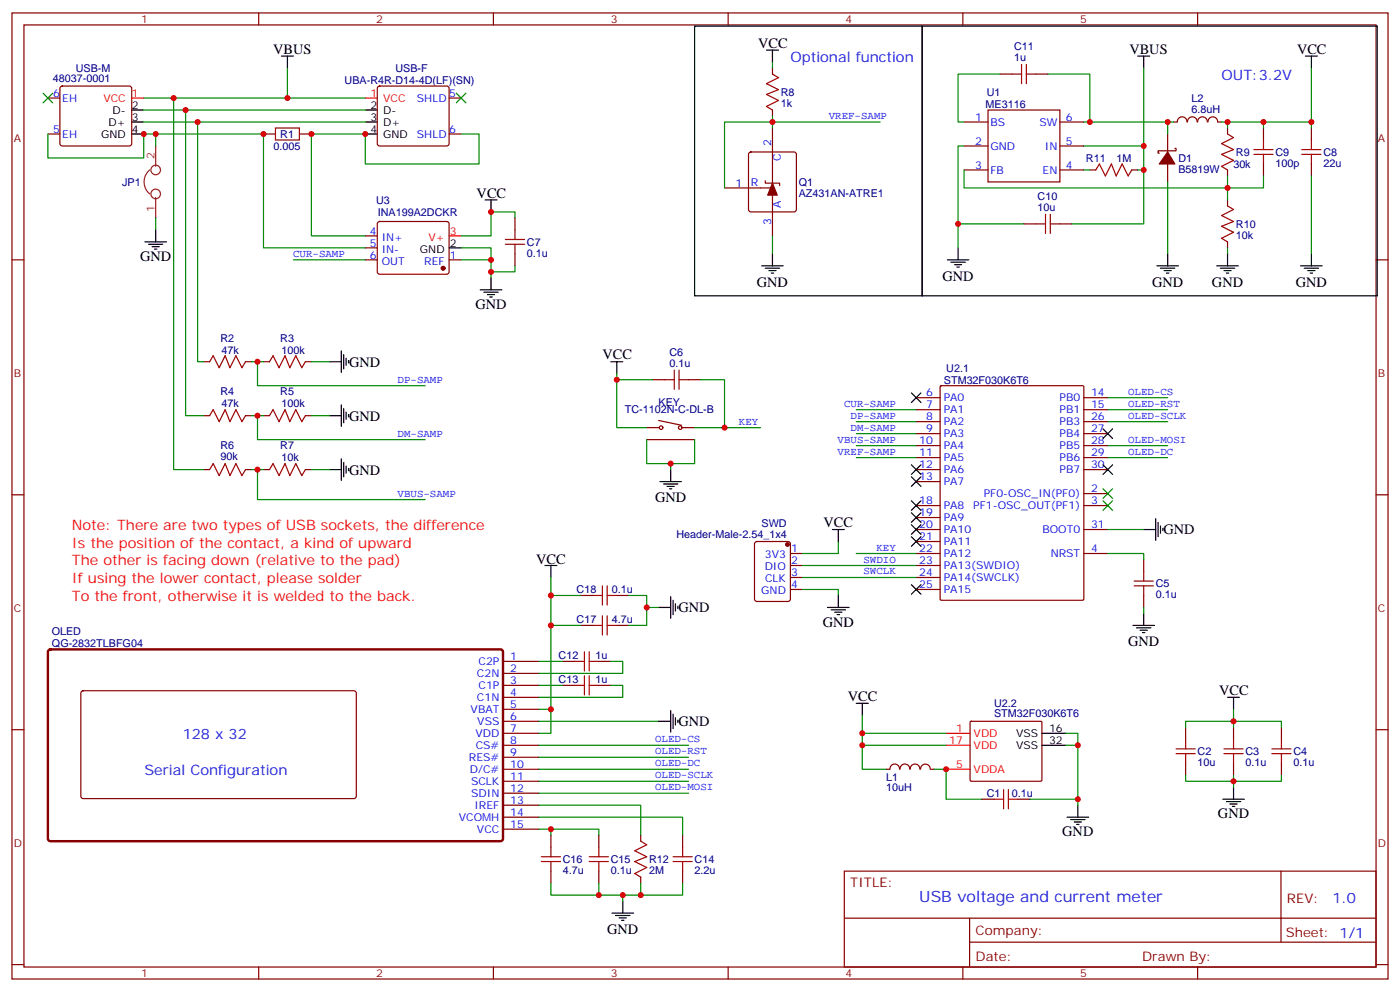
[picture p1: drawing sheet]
<svg xmlns="http://www.w3.org/2000/svg" width="412mm" height="292mm" viewBox="0 0 412 292" stroke-linecap="round" stroke-linejoin="round" font-family="sans-serif">
<g fill="none" stroke="#870000" stroke-width=".35">
<path d="M3.5 3.8h405.4v284.3h-405.4zM7.1 7.3h398.2v277.3h-398.2zM76.2 3.8v3.5M145.3 3.8v3.5M214.5 3.8v3.5M283.6 3.8v3.5M352.8 3.8v3.5M14.1 39.4h3.5M14.1 28.9h3.5M17.9 25.5l.4-.2h19.8l.5 .2 .2 .5v16.3l-.2 .5-.5 .2h-19.8l-.5-.3-.2-.4v-16.3zM77.6 39.4h3.5M88.2 39.4h3.5"/>
<path d="M111.4 25.5l.4-.2h19.8l.5 .2 .2 .5v16.3l-.2 .5-.5 .2h-19.8l-.5-.3-.2-.4v-16.3zM132.3 39.4h3.5M132.3 28.9h3.5M227.5 20v1.8M227.5 32.4v1.7M227.5 37.7v31.7M284 35.9h7M291 32.4h21.2v21.2h-21.2zM294.6 21.8h3.5M305.2 21.8h3.5M312.2 35.9h7.1M344 39.4v5.3"/>
<path d="M345.7 35.9h1.1M346.8 35.9a1.41 1.41 0 0 1 1.4-1.5 1.41 1.41 0 0 1 1.4 1.5M349.8 35.9a1.41 1.41 0 0 1 1.4-1.5 1.41 1.41 0 0 1 1.4 1.5M352.8 35.9a1.41 1.41 0 0 1 1.4-1.5 1.41 1.41 0 0 1 1.4 1.5M355.8 35.9a1.41 1.41 0 0 1 1.5-1.5 1.41 1.41 0 0 1 1.4 1.5M358.8 35.9h1M361.6 37.7v1.7M372.2 37.7v3.5M386.3 37.7v3.5M213.4 55.3h13.4M220.7 44.9l.5-.2h12.7l.5 .2 .2 .5v16.3l-.2 .5-.5 .2h-12.7l-.5-.3-.2-.4v-16.3zM225.4 53.2v.7h4.3v.7"/>
<path d="M284 43h7M284 50h7M312.2 43h7.1M312.2 50h7.1M321 50h1.8M333.4 50h1.7M344 48.3v5.3M346.1 43.7h.3v.7h-5.3v.7h.4M361.6 50v1.8M361.6 58.8v1.8M372.2 48.3v3.5M386.3 48.3v3.5"/>
<path d="M3.5 76.5h3.6M107.6 76.5h3.5M107.6 69.4h3.5M107.6 73h3.5M111.4 65.4l.4-.2h19.8l.5 .2 .2 .5-.1 14.4-.6 .4-20-.1-.5-.6v-14.1zM132.3 76.5h3.5M151.7 64.1v3.6M151.7 74.7v3.5M301.6 65.9h3.6M312.2 65.9h3.5M361.6 71.2v1.8M405.3 76.5h3.6"/>
<path d="M60 106.5h1.7M72.3 106.5h1.8M77.6 106.5h1.8M90 106.5h1.7M192.3 111.8h3.5M202.8 111.8h3.6M269.9 117.1h7M277 113.7l.3-.2h41.6l.3 .2 .1 62.6-.2 .3-41.8 .1-.3-.2zM319.3 117.1h7M60 138.2h1.7M60 122.3h1.7M72.3 138.2h1.8"/>
<path d="M72.3 122.3h1.8M77.6 138.2h1.8M77.6 122.3h1.8M90 138.2h1.7M90 122.3h1.7M190.5 129.4h14.1M190.5 125.9h3.5M194 123.8l6.7 1.4M201.1 125.9h3.5M269.9 120.6h7M269.9 124.1h7M269.9 127.6h7"/>
<path d="M269.9 131.2h7M269.9 134.7h7M269.9 138.2h7M319.3 120.6h7M319.3 124.1h7M319.3 127.6h7M319.3 131.2h7M319.3 134.7h7M319.3 138.2h7M3.5 145.6h3.6M222.5 159.6l.5-.2h9.1l.7 .4v16.5l-.4 .7h-9.4l-.7-.4-.1-16.5zM269.9 141.7h7"/>
<path d="M269.9 148.8h7M269.9 152.3h7M269.9 155.9h7M269.9 159.4h7M319.3 148.8h7M319.3 155.9h7M319.3 145.3h7M405.3 145.6h3.6M171.1 175.3h3.5M181.7 175.3h3.5M232.8 162.9h3.6M232.8 166.4h3.6"/>
<path d="M232.8 170h3.6M232.8 173.5h3.6M269.9 162.9h7M269.9 166.4h7M269.9 170h7M269.9 173.5h7M319.3 162.9h7M336.9 164.7v3.5M336.9 175.3v3.5M148.2 194.7h10.5M148.2 198.2h10.5M165.8 194.7h3.5"/>
<path d="M171.1 184.1h3.5M176.4 194.7h3.5M181.7 184.1h3.5M3.5 214.8h3.6M24 203.5l.5-.2 80 .1 .5 .6-.1 30.6-.7 .5-80-.1-.4-.6v-30.4zM148.2 201.7h10.5M148.2 205.2h10.5M148.2 208.8h10.5M148.2 212.3h10.5M148.2 215.8h10.5M148.2 219.4h10.5M165.8 201.7h3.5"/>
<path d="M176.4 201.7h3.5M285.8 212.5l.3-.2h20.6l.2 .4v17.1l-.3 .1h-20.7l-.1-.3zM349.2 214.1v3.5M363.4 214.1v3.5M377.5 214.1v3.5M405.3 214.8h3.6M148.2 226.4h10.5M148.2 222.9h10.5M148.2 229.9h10.5M148.2 233.5h10.5M148.2 237h10.5M261.1 226.4h1"/>
<path d="M262.2 226.4a1.41 1.41 0 0 1 1.4-1.5 1.41 1.41 0 0 1 1.4 1.5M265.1 226.4a1.41 1.41 0 0 1 1.5-1.5 1.41 1.41 0 0 1 1.4 1.5M268.1 226.4a1.41 1.41 0 0 1 1.4-1.5 1.41 1.41 0 0 1 1.4 1.5M271.2 226.4a1.41 1.41 0 0 1 1.4-1.5 1.41 1.41 0 0 1 1.4 1.5M274.1 226.4h1.1M289.3 235.2h3.5M299.9 235.2h3.5M349.2 224.6v3.6M363.4 224.6v3.6M377.5 224.6v3.6M148.2 240.5h10.5M148.2 244.1h10.5"/>
<path d="M162.3 245.8v3.5M162.3 256.4v3.5M176.4 245.8v3.5M176.4 256.4v3.5M188.7 245.8v1.8M188.7 258.2v1.7M201.1 245.8v3.5M201.1 256.4v3.5M248.7 256.4h156.6v28.2h-156.6zM377.3 256.4v20.9M248.7 270.2h156.5M285.6 277.3h119.6"/>
<path d="M285.6 270.2v14.2M3.5 283.9h3.6M76.2 284.6v3.5M145.3 284.6v3.5M214.5 284.6v3.5M283.6 284.6v3.5M352.8 284.6v3.5M405.3 283.9h3.6"/>
<circle cx="194.7" cy="125.9" r=".53"/>
<circle cx="200.4" cy="125.9" r=".53"/>
</g>
<path d="M38.8 28.9h3.5M107.6 28.9h3.5M132.3 69.4h3.5M278.7 215.8h7.1M278.7 219.4h7.1M278.7 226.4h7.1" fill="none" stroke="#f00" stroke-width=".35"/>
<g fill="none" stroke="#000" stroke-width=".35">
<path d="M82.9 16.5h3.5M84.7 16.5v3.5M204.6 7.7h67v79.4h-67zM225.8 14.7h3.5M227.5 14.7v3.6M271.6 7.7h134.1v79.4h-134.1zM335.1 16.5h3.6M336.9 16.5v3.5M384.5 16.5h3.6M386.3 16.5v3.5M38.8 32.4h3.5M38.8 35.9h3.5"/>
<path d="M38.8 39.4h3.5M107.6 32.4h3.5M107.6 35.9h3.5M107.6 39.4h3.5M142.9 58.8h3.5M144.6 58.8v3.6M42.7 71.2h6.3M43.7 71.9h4.3M44.8 72.6h2.1M45.5 73.3h.7M45.9 67.7v3.5M132.3 73h3.5"/>
<path d="M224.4 78.2h6.3M225.4 79h4.3M226.5 79.7h2.1M227.5 74.7v3.5M279 76.5h6.4M280.1 77.2h4.2M281.2 77.9h2.1M281.9 78.6h.7M282.2 73v3.5M340.8 78.2h6.3M341.8 79h4.3M342.9 79.7h2.1"/>
<path d="M344 74.7v3.5M358.4 78.2h6.4M359.5 79h4.2M360.5 79.7h2.2M361.6 74.7v3.5M383.1 78.2h6.4M384.2 79h4.2M385.2 79.7h2.1M386.3 74.7v3.5M141.5 85.3h6.3M142.5 86h4.3M143.6 86.7h2.1"/>
<path d="M144.3 87.4h.7M144.6 81.8v3.5M227.2 80.4h.7M343.6 80.4h.7M361.2 80.4h.7M385.9 80.4h.7M97 106.5h3.5M100.5 103.3v6.3M100.5 119.2v6.3M101.2 104.4v4.2M102 105.4v2.1M102.7 106.1v.7"/>
<path d="M179.9 106.5h3.5M181.7 106.5v3.5M97 122.3h3.5M97 138.2h3.5M100.5 135v6.4M101.2 120.2v4.3M101.2 136.1v4.2M102 121.3v2.1M102 137.2v2.1M102.7 122v.7M102.7 137.9v.7M197.6 138.2v3.5"/>
<path d="M194.4 141.7h6.3M195.4 142.5h4.3M196.5 143.2h2.1M197.2 143.9h.7M245.2 155.9h3.5M246.9 155.9v3.5M336.9 155.9h3.5M340.4 152.7v6.3M341.1 153.7v4.3M341.8 154.8v2.1M342.5 155.5v.7M160.5 166.4h3.5"/>
<path d="M162.3 166.4v3.6M194 178.8h3.6M197.6 175.6v6.4M198.3 176.7v4.2M199 177.7v2.1M199.7 178.4v.7M243.8 178.8h6.3M244.8 179.5h4.3M246.9 175.3v3.5M245.9 180.2h2.1M246.6 180.9h.7M333.7 184.1h6.4"/>
<path d="M334.8 184.8h4.2M335.8 185.5h2.2M336.5 186.2h.8M336.9 180.6v3.5M194 212.3h3.6M197.6 209.1v6.4M198.3 210.2v4.2M199 211.2v2.2M199.7 211.9v.8M252.2 207h3.6M254 207v3.5M306.9 215.8h7.1"/>
<path d="M306.9 219.4h7.1M361.6 205.2h3.5M363.4 205.2v3.6M317.5 237v3.5M360.2 235.2h6.3M361.2 235.9h4.3M362.3 236.6h2.1M363 237.3h.7M363.4 231.7v3.5M314.3 240.5h6.4M315.4 241.2h4.2M316.4 241.9h2.2"/>
<path d="M317.1 242.6h.8M180.3 268.7h6.3M181.3 269.5h4.3M182.4 270.2h2.1M183.1 270.9h.7M183.4 265.2v3.5"/>
</g>
<g fill="#870000" stroke="#870000" stroke-width=".35">
<path d="M227.5 53.9l1.5 3.5h-2.9z"/>
<path d="M344 44.7l2.1 3.6h-4.6z"/>
<circle cx="130.5" cy="79" r=".53"/>
<circle cx="232" cy="160.3" r=".53"/>
</g>
<g fill="none" stroke="#a10000" stroke-width=".35">
<path d="M300.9 19v5.6M302.3 19v5.6M81.1 37.7h7.1v3.5h-7.1zM227.5 21.8l1.8 1.1-3.5 1.7 3.5 1.8-3.5 1.4 3.5 1.8-3.5 1.7 1.7 1.1M298.1 21.8h2.8M302.3 21.8h2.9M361.6 39.4l1.8 1.1-3.6 1.8 3.6 1.7-3.6 1.4 3.6 1.8-3.6 1.8 1.8 1M322.8 50l1-1.7 1.8 3.5 1.8-3.5 1.4 3.5 1.8-3.5 1.7 3.5 1.1-1.8M369.4 44h5.6M369.4 45.4h5.6M372.2 41.2v2.8M372.2 45.4v2.9"/>
<path d="M383.5 44h5.6M383.5 45.4h5.6M386.3 41.2v2.8M386.3 45.4v2.9M148.9 70.5h5.6M148.9 71.9h5.6M151.7 67.7v2.8M151.7 71.9v2.8M305.2 65.9h2.8M308 63.1v5.6M309.4 65.9h2.8M309.4 63.1v5.6"/>
<path d="M361.6 60.6l1.8 1.1-3.6 1.7 3.6 1.8-3.6 1.4 3.6 1.8-3.6 1.7 1.8 1.1M61.7 106.5l1.1-1.8 1.8 3.5 1.7-3.5 1.4 3.5 1.8-3.5 1.8 3.5 1-1.7M79.4 106.5l1-1.8 1.8 3.5 1.8-3.5 1.4 3.5 1.7-3.5 1.8 3.5 1.1-1.7M195.8 111.8h2.8M198.6 108.9v5.7M200 111.8h2.8M200 108.9v5.7M61.7 122.3l1.1-1.7 1.8 3.5 1.7-3.5 1.4 3.5 1.8-3.5 1.8 3.5 1-1.8M61.7 138.2l1.1-1.7 1.8 3.5 1.7-3.5 1.4 3.5 1.8-3.5 1.8 3.5 1-1.8M79.4 122.3l1-1.7 1.8 3.5 1.8-3.5 1.4 3.5 1.7-3.5 1.8 3.5 1.1-1.8M79.4 138.2l1-1.7 1.8 3.5 1.8-3.5 1.4 3.5 1.7-3.5 1.8 3.5 1.1-1.8M174.6 175.3h2.8"/>
<path d="M177.4 172.4v5.7M178.9 172.4v5.7M178.9 175.3h2.8M334.1 171h5.6M334.1 172.4h5.6M336.9 168.2v2.8M336.9 172.4v2.9M169.3 194.7h2.9M172.2 191.8v5.7M172.2 198.9v5.6M173.6 194.7h2.8M173.6 191.8v5.7"/>
<path d="M173.6 198.9v5.6M174.6 184.1h2.8M177.4 181.3v5.6M178.9 181.3v5.6M178.9 184.1h2.8M169.3 201.7h2.9M173.6 201.7h2.8M349.2 217.6v2.8M363.4 217.6v2.8M377.5 217.6v2.8M292.8 235.2h2.8M295.6 232.4v5.7"/>
<path d="M297 232.4v5.7M297 235.2h2.9M346.4 220.4h5.7M346.4 221.8h5.7M349.2 221.8v2.8M360.5 220.4h5.7M360.5 221.8h5.7M363.4 221.8v2.8M374.6 220.4h5.7M374.6 221.8h5.7M377.5 221.8v2.8M159.5 253.6h5.6"/>
<path d="M159.5 252.2h5.6M162.3 249.3v2.9M162.3 253.6v2.8M173.6 253.6h5.6M173.6 252.2h5.6M176.4 249.3v2.9M176.4 253.6v2.8M188.7 247.6l1.8 1-3.5 1.8 3.5 1.8-3.5 1.4 3.5 1.7-3.5 1.8 1.7 1.1M198.3 253.6h5.6M198.3 252.2h5.6M201.1 249.3v2.9M201.1 253.6v2.8"/>
</g>
<g fill="none" stroke="#008700" stroke-width=".35">
<path d="M227.5 18.3v1.7M14.1 39.4v7.1h28.2v-7.1h3.6v3.6M42.3 32.4h65.3M42.3 35.9h65.3M42.3 28.9h65.3M45.9 39.4h31.7v33.6h30M51.2 28.9v109.3h8.8M54.7 32.4v89.9h5.3M58.2 35.9v70.6h1.8M84.7 20v8.9M135.8 39.4h5.3v8.9h-33.5v-8.9h-15.9v30h15.9M227.5 37.7v-1.8h-14.1v19.4"/>
<path d="M227.5 34.1v1.8h31.8M294.6 21.8h-12.4v14.1h1.8M308.7 21.8h12.3v14.1M319.3 35.9h26.4M336.9 20v23M344 35.9v3.5M359.8 35.9h26.5v1.8M361.6 35.9v1.8M372.2 35.9v1.8M386.3 20v15.9M284 50v5.3h88.2v-3.5M284 43h-1.8v30"/>
<path d="M319.3 43h17.6v7h-1.8M319.3 50h1.7M336.9 50v15.9h-21.2M344 53.6v21.1M361.6 51.8v7M386.3 51.8v22.9M45.9 64.1v3.6M86.4 76.5h21.2M135.8 73h8.8v8.8M135.8 76.5h8.8M151.7 64.1v-1.7h-7.1v7h-8.8M151.7 78.2v1.8h-7.1"/>
<path d="M227.5 69.4v5.3M282.2 65.9h19.4M361.6 73v1.7M74.1 106.5h3.5M75.8 106.5v7h49.4M91.7 106.5h5.3M181.7 110v15.9h8.8M181.7 111.8h10.6M206.4 111.8h7v14.1M326.3 117.1h17.7M74.1 122.3h3.5M74.1 138.2h3.5"/>
<path d="M75.8 122.3v7.1h49.4M75.8 138.2v8.8h49.4M91.7 122.3h5.3M91.7 138.2h5.3M190.5 129.4v7.1h7.1v1.7M204.6 129.4v7.1h-7M204.6 125.9h19.4M252.2 120.6h17.7M252.2 124.1h17.7M252.2 127.6h17.7M252.2 131.2h17.7M252.2 134.7h17.7"/>
<path d="M326.3 120.6h17.7M326.3 124.1h17.7M326.3 131.2h17.7M326.3 134.7h17.7M246.9 159.4v3.5h-10.5M326.3 155.9h10.6M162.3 170v38.8M162.3 175.3h8.8M185.2 175.3h5.3v3.5h3.5M190.5 178.8v5.3h-5.3M236.4 173.5h10.5v1.8M236.4 170h33.5"/>
<path d="M236.4 166.4h33.5M252.2 162.9h17.7M326.3 162.9h10.6v1.8M336.9 178.8v1.8M158.7 194.7h7.1M162.3 184.1h8.8M179.9 194.7h3.5v3.5h-24.7M158.7 208.8h3.6v7h-3.6M158.7 219.4h44.1M158.7 201.7h7.1M158.7 212.3h35.3M179.9 201.7h3.5v3.5h-24.7"/>
<path d="M254 210.5v15.9h7.1M254 219.4h24.7M254 215.8h24.7M314 215.8h3.5v21.2M314 219.4h3.5M349.2 214.1v-1.8h28.3v1.8M363.4 208.8v5.3M158.7 237h30v8.8M158.7 222.9h44.1M158.7 226.4h44.1M158.7 229.9h44.1M158.7 233.5h44.1"/>
<path d="M275.2 226.4h3.5v8.8h10.6M303.4 235.2h14.1M349.2 228.2v1.7h28.3v-1.7M363.4 228.2v3.5M158.7 240.5h42.4v5.3M158.7 244.1h17.7v1.7M162.3 259.9v3.6h21.1v1.7M162.3 244.1v1.7M176.4 259.9v3.6M188.7 259.9v3.6M201.1 259.9v3.6h-17.7"/>
</g>
<g fill="#000" stroke="#008700" stroke-width=".35">
<path d="M12.7 27.4l2.8 2.9zM15.5 27.4l-2.8 2.9z"/>
<path d="M134.4 27.4l2.8 2.9zM137.2 27.4l-2.8 2.9z"/>
<path d="M324.9 143.9l2.8 2.8zM327.7 143.9l-2.8 2.8z"/>
<path d="M324.9 147.4l2.8 2.8zM327.7 147.4l-2.8 2.8z"/>
</g>
<path d="M14.3 191.3l.5-.2 132.9 .1 .5 .6-.1 55.3-.6 .5-133-.1-.4-.6v-55.1z" fill="none" stroke="#870000" stroke-width=".71"/>
<g fill="none" stroke="#8c2424" stroke-width=".35">
<path d="M44.1 50a4.6 4.6 0 0 0 0 7.1M45.9 43v6M45.9 58.1v6"/>
<circle cx="45.9" cy="57.1" r="1.41"/>
<circle cx="45.9" cy="50" r="1.41"/>
</g>
<g fill="#000" stroke="#000" stroke-width=".35">
<path d="M268.5 115.6l2.8 2.9zM268.5 118.5l2.8-2.9z"/>
<path d="M268.5 136.8l2.8 2.8zM268.5 139.6l2.8-2.8z"/>
<path d="M324.9 136.8l2.8 2.8zM327.7 136.8l-2.8 2.8z"/>
<path d="M324.9 126.2l2.8 2.8zM327.7 126.2l-2.8 2.8z"/>
<path d="M268.5 140.3l2.8 2.9zM268.5 143.2l2.8-2.9z"/>
<path d="M268.5 147.4l2.8 2.8zM268.5 150.2l2.8-2.8z"/>
<path d="M268.5 150.9l2.8 2.8zM271.3 150.9l-2.8 2.8z"/>
<path d="M268.5 154.4l2.8 2.9zM268.5 157.3l2.8-2.9z"/>
<path d="M268.5 158l2.8 2.8zM271.3 158l-2.8 2.8z"/>
<path d="M268.5 172.1l2.8 2.8zM268.5 174.9l2.8-2.8z"/>
</g>
<g fill="#c00">
<circle cx="45.9" cy="39.4" r=".88"/>
<circle cx="42.3" cy="39.4" r=".88"/>
<circle cx="190.5" cy="178.8" r=".88"/>
<circle cx="162.3" cy="175.3" r=".88"/>
<circle cx="176.4" cy="263.5" r=".88"/>
<circle cx="386.3" cy="35.9" r=".88"/>
<circle cx="336.9" cy="50" r=".88"/>
<circle cx="336.9" cy="43" r=".88"/>
<circle cx="344" cy="35.9" r=".88"/>
<circle cx="361.6" cy="35.9" r=".88"/>
<circle cx="144.6" cy="80" r=".88"/>
<circle cx="144.6" cy="62.4" r=".88"/>
<circle cx="75.8" cy="138.2" r=".88"/>
<circle cx="75.8" cy="106.5" r=".88"/>
<circle cx="58.2" cy="35.9" r=".88"/>
<circle cx="54.7" cy="32.4" r=".88"/>
<circle cx="51.2" cy="28.9" r=".88"/>
<circle cx="181.7" cy="111.8" r=".88"/>
<circle cx="197.6" cy="136.5" r=".88"/>
<circle cx="278.7" cy="226.4" r=".88"/>
<circle cx="254" cy="215.8" r=".88"/>
<circle cx="84.7" cy="28.9" r=".88"/>
<circle cx="91.7" cy="39.4" r=".88"/>
<circle cx="254" cy="219.4" r=".88"/>
<circle cx="317.5" cy="219.4" r=".88"/>
<circle cx="317.5" cy="235.2" r=".88"/>
<circle cx="363.4" cy="212.3" r=".88"/>
<circle cx="363.4" cy="229.9" r=".88"/>
<circle cx="144.6" cy="76.5" r=".88"/>
<circle cx="213.4" cy="125.9" r=".88"/>
<circle cx="75.8" cy="122.3" r=".88"/>
<circle cx="227.5" cy="35.9" r=".88"/>
<circle cx="372.2" cy="35.9" r=".88"/>
<circle cx="361.6" cy="55.3" r=".88"/>
<circle cx="282.2" cy="65.9" r=".88"/>
<circle cx="321" cy="35.9" r=".88"/>
<circle cx="162.3" cy="208.8" r=".88"/>
<circle cx="162.3" cy="244.1" r=".88"/>
<circle cx="188.7" cy="263.5" r=".88"/>
<circle cx="162.3" cy="184.1" r=".88"/>
<circle cx="183.4" cy="263.5" r=".88"/>
<circle cx="107.6" cy="39.4" r=".88"/>
<circle cx="77.6" cy="39.4" r=".88"/>
</g>
<text font-size="4.6" fill="#00f" x="270.8" y="265.4">USB voltage and current meter</text>
<g font-size="4.2">
<text x="80.4" y="15.8">VBUS</text>
<text x="223.3" y="14">VCC</text>
<text x="332.7" y="15.8">VBUS</text>
<text x="382.1" y="15.8">VCC</text>
<text x="140.4" y="58.1">VCC</text>
<text x="41.3" y="76.8">GND</text>
<text x="277.6" y="82.6">GND</text>
<text x="223" y="84.3">GND</text>
<text x="339.4" y="84.3">GND</text>
<text x="357" y="84.3">GND</text>
<text x="381.7" y="84.3">GND</text>
<text x="140.1" y="90.9">GND</text>
<text x="102.8" y="107.9">GND</text>
<text x="177.4" y="105.8">VCC</text>
<text x="102.8" y="123.8">GND</text>
<text x="102.8" y="139.7">GND</text>
<text x="193" y="147.8">GND</text>
<text x="242.5" y="155.2">VCC</text>
<text x="342.7" y="157.3">GND</text>
<text x="157.9" y="166.1">VCC</text>
<text x="199.8" y="180.2">GND</text>
<text x="242.4" y="184.4">GND</text>
<text x="332.3" y="190.2">GND</text>
<text x="249.8" y="206.3">VCC</text>
<text x="359.1" y="204.5">VCC</text>
<text x="199.8" y="213.7">GND</text>
<text x="358.8" y="240.9">GND</text>
<text x="312.9" y="246.2">GND</text>
<text x="178.9" y="274.8">GND</text>
</g>
<g font-size="4.2" fill="#00f">
<text x="232.8" y="18.3">Optional function</text>
<text x="359.8" y="23.6">OUT:3.2V</text>
<text x="53.8" y="217.5">128 x 32</text>
<text x="42.5" y="228.1">Serial Configuration</text>
<text x="392.5" y="265.7">1.0</text>
</g>
<g font-size="4.2" fill="#f00">
<text x="21.2" y="155.9">Note: There are two types of USB sockets, the difference</text>
<text x="21.2" y="161.1">Is the position of the contact, a kind of upward</text>
<text x="21.2" y="166.4">The other is facing down (relative to the pad)</text>
<text x="21.2" y="171.7">If using the lower contact, please solder</text>
<text x="21.2" y="177">To the front, otherwise it is welded to the back.</text>
</g>
<g font-size="3.9" fill="#800">
<text x="250.5" y="261">TITLE:</text>
<text x="379.1" y="265.7">REV:</text>
<text x="287.4" y="275.2">Company:</text>
<text x="378.7" y="275.8">Sheet: 1/1</text>
<text x="287.4" y="282.9">Date:</text>
<text x="336.4" y="282.9">Drawn By:</text>
</g>
<g font-size="3.2" fill="#800">
<text x="41.6" y="6.8">1</text>
<text x="110.8" y="6.8">2</text>
<text x="179.9" y="6.8">3</text>
<text x="249.1" y="6.8">4</text>
<text x="318.2" y="6.8">5</text>
<text x="4.1" y="41.9">A</text>
<text x="405.9" y="41.9">A</text>
<text x="4.1" y="111.1">B</text>
<text x="405.9" y="111.1">B</text>
<text x="4.1" y="180.2">C</text>
<text x="405.9" y="180.2">C</text>
<text x="4.1" y="249.3">D</text>
<text x="405.9" y="249.3">D</text>
<text x="41.6" y="287.6">1</text>
<text x="110.8" y="287.6">2</text>
<text x="179.9" y="287.6">3</text>
<text x="249.1" y="287.6">4</text>
<text x="318.2" y="287.6">5</text>
</g>
<g font-size="3.2" fill="#000080">
<text x="298.7" y="17.9">1u</text>
<text x="298.7" y="14.7">C11</text>
<text x="22.3" y="21.2">USB-M</text>
<text x="116.5" y="21.1">USB-F</text>
<text x="15.6" y="24.2">48037-0001</text>
<text x="101.5" y="24.6">UBA-R4R-D14-4D(LF)(SN)</text>
<text x="230" y="28.2">R8</text>
<text x="290.7" y="28.2">U1</text>
<text x="230" y="31.4">1k</text>
<text x="290.3" y="31.7">ME3116</text>
<text x="350.9" y="33.3">6.8uH</text>
<text x="350.9" y="30.2">L2</text>
<text x="82.6" y="40.6">R1</text>
<text x="80.5" y="44.1">0.005</text>
<text x="319.9" y="47.6">R11</text>
<text x="328.9" y="47.6">1M</text>
<text x="347.1" y="47.7">D1</text>
<text x="364.1" y="45.8">R9</text>
<text x="375.7" y="45.9">C9</text>
<text x="389.8" y="45.9">C8</text>
<text x="347.1" y="50.8">B5819W</text>
<text x="363.3" y="49.4">30k</text>
<text x="375.7" y="49.1">100p</text>
<text x="389.8" y="49.1">22u</text>
<text x="36" y="54.7">JP1</text>
<text x="235.3" y="57.9">AZ431AN-ATRE1</text>
<text x="235.3" y="54.7">Q1</text>
<text x="305.7" y="58.8">C10</text>
<text x="110.8" y="60">U3</text>
<text x="111.3" y="63.5">INA199A2DCKR</text>
<text x="305.7" y="62">10u</text>
<text x="364.1" y="70.2">10k</text>
<text x="364.1" y="67">R10</text>
<text x="155.2" y="75.5">0.1u</text>
<text x="155.2" y="72.3">C7</text>
<text x="64.9" y="100.6">R2</text>
<text x="82.6" y="100.5">R3</text>
<text x="65.3" y="104.1">47k</text>
<text x="82.9" y="104.1">100k</text>
<text x="197.2" y="107.9">0.1u</text>
<text x="197.2" y="104.7">C6</text>
<text x="278" y="112.9">STM32F030K6T6</text>
<text x="278.7" y="109.3">U2.1</text>
<text x="64.9" y="116.4">R4</text>
<text x="65.3" y="119.9">47k</text>
<text x="82.6" y="116.4">R5</text>
<text x="82.9" y="119.9">100k</text>
<text x="194" y="119.5">KEY</text>
<text x="184" y="121.7">TC-1102N-C-DL-B</text>
<text x="64.9" y="135.4">90k</text>
<text x="64.9" y="132.3">R6</text>
<text x="82.6" y="132.3">R7</text>
<text x="82.9" y="135.8">10k</text>
<text x="224.4" y="155.2">SWD</text>
<text x="199.3" y="158.3">Header-Male-2.54_1x4</text>
<text x="340.4" y="172.9">C5</text>
<text x="169.8" y="174.6">C18</text>
<text x="180.2" y="174.6">0.1u</text>
<text x="340.4" y="176.1">0.1u</text>
<text x="169.8" y="183.4">C17</text>
<text x="180.2" y="183.4">4.7u</text>
<text x="15.2" y="187">OLED</text>
<text x="15.3" y="190.5">QG-2832TLBFG04</text>
<text x="164.5" y="194">C12</text>
<text x="175.4" y="194">1u</text>
<text x="164.5" y="201.1">C13</text>
<text x="175.4" y="201.1">1u</text>
<text x="292.8" y="208.2">U2.2</text>
<text x="292.8" y="211.1">STM32F030K6T6</text>
<text x="352.8" y="225.5">10u</text>
<text x="352.8" y="222.3">C2</text>
<text x="366.9" y="225.5">0.1u</text>
<text x="366.9" y="222.3">C3</text>
<text x="381" y="225.5">0.1u</text>
<text x="381" y="222.3">C4</text>
<text x="261.1" y="232.9">10uH</text>
<text x="261.1" y="229.8">L1</text>
<text x="290.7" y="234.6">C1</text>
<text x="298" y="234.6">0.1u</text>
<text x="165.8" y="257.2">4.7u</text>
<text x="165.8" y="254">C16</text>
<text x="179.9" y="257.2">0.1u</text>
<text x="179.9" y="254">C15</text>
<text x="191.2" y="257.2">2M</text>
<text x="191.2" y="254">R12</text>
<text x="204.6" y="257.2">2.2u</text>
<text x="204.6" y="254">C14</text>
</g>
<g font-size="3.2" fill="#00f">
<text x="15.6" y="28.5">6</text>
<text x="18.3" y="29.9">EH</text>
<text x="122.8" y="29.9">SHLD</text>
<text x="132.3" y="28.5">5</text>
<text x="244.1" y="35">VREF-SAMP</text>
<text x="287.3" y="35.6">1</text>
<text x="314" y="35.6">6</text>
<text x="15.6" y="39.1">5</text>
<text x="18.3" y="40.5">EH</text>
<text x="122.8" y="40.5">SHLD</text>
<text x="132.3" y="39.1">6</text>
<text x="291.7" y="37">BS</text>
<text x="306.2" y="37">SW</text>
<text x="227.2" y="43" transform="rotate(-90 227.2 43)">2</text>
<text x="230" y="47.3" transform="rotate(-90 230 47.3)">C</text>
<text x="287.3" y="42.6">2</text>
<text x="291.7" y="44">GND</text>
<text x="307.8" y="44">IN</text>
<text x="314" y="42.6">5</text>
<text x="287.3" y="49.7">3</text>
<text x="291.7" y="51.1">FB</text>
<text x="307.1" y="51.1">EN</text>
<text x="314" y="49.7">4</text>
<text x="216.7" y="55">1</text>
<text x="221.2" y="54.6">R</text>
<text x="230" y="61.3" transform="rotate(-90 230 61.3)">A</text>
<text x="108.9" y="69.1">4</text>
<text x="112.4" y="70.8">IN+</text>
<text x="227.2" y="66.2" transform="rotate(-90 227.2 66.2)">3</text>
<text x="86.4" y="75.6">CUR-SAMP</text>
<text x="108.9" y="72.6">5</text>
<text x="108.9" y="76.1">6</text>
<text x="112.4" y="74.4">IN-</text>
<text x="112.4" y="77.9">OUT</text>
<text x="125" y="77.9">REF</text>
<text x="132.5" y="76.1">1</text>
<text x="117.1" y="112.6">DP-SAMP</text>
<text x="248.6" y="119.7">CUR-SAMP</text>
<text x="272.8" y="116.7">6</text>
<text x="278" y="118.1">PA0</text>
<text x="312.1" y="118.1">PB0</text>
<text x="321.4" y="116.7">14</text>
<text x="332.3" y="116.2">OLED-CS</text>
<text x="332.3" y="119.7">OLED-RST</text>
<text x="217.7" y="125">KEY</text>
<text x="250.5" y="123.2">DP-SAMP</text>
<text x="272.8" y="120.2">7</text>
<text x="272.8" y="123.8">8</text>
<text x="278" y="121.6">PA1</text>
<text x="278" y="125.2">PA2</text>
<text x="312.1" y="121.6">PB1</text>
<text x="312.1" y="125.2">PB3</text>
<text x="321.4" y="120.2">15</text>
<text x="321.4" y="123.8">26</text>
<text x="332.3" y="123.2">OLED-SCLK</text>
<text x="117.1" y="128.5">DM-SAMP</text>
<text x="246.7" y="130.3">VBUS-SAMP</text>
<text x="250.5" y="126.8">DM-SAMP</text>
<text x="270.8" y="130.8">10</text>
<text x="272.8" y="127.3">9</text>
<text x="278" y="128.7">PA3</text>
<text x="312.1" y="128.7">PB4</text>
<text x="321.4" y="127.3">27</text>
<text x="321.4" y="130.8">28</text>
<text x="332.3" y="130.3">OLED-MOSI</text>
<text x="246.7" y="133.8">VREF-SAMP</text>
<text x="270.8" y="134.3">11</text>
<text x="270.8" y="137.9">12</text>
<text x="278" y="132.2">PA4</text>
<text x="278" y="135.7">PA5</text>
<text x="312.1" y="132.2">PB5</text>
<text x="312.1" y="135.7">PB6</text>
<text x="321.4" y="134.3">29</text>
<text x="321.4" y="137.9">30</text>
<text x="332.3" y="133.8">OLED-DC</text>
<text x="270.8" y="141.4">13</text>
<text x="278" y="139.3">PA6</text>
<text x="278" y="142.8">PA7</text>
<text x="312.1" y="139.3">PB7</text>
<text x="117.1" y="146.2">VBUS-SAMP</text>
<text x="270.8" y="148.4">18</text>
<text x="278" y="149.9">PA8</text>
<text x="286.7" y="149.9">PF1-OSC_OUT(PF1)</text>
<text x="289.8" y="146.3">PF0-OSC_IN(PF0)</text>
<text x="321.4" y="144.9">2</text>
<text x="321.4" y="148.4">3</text>
<text x="270.8" y="152">19</text>
<text x="270.8" y="155.5">20</text>
<text x="278" y="153.4">PA9</text>
<text x="321.4" y="155.5">31</text>
<text x="270.8" y="159">21</text>
<text x="278" y="156.9">PA10</text>
<text x="278" y="160.4">PA11</text>
<text x="307.1" y="156.9">BOOT0</text>
<text x="225.3" y="167.9">DIO</text>
<text x="225.3" y="164.3">3V3</text>
<text x="233" y="162.6">1</text>
<text x="233" y="166.1">2</text>
<text x="254.4" y="165.6">SWDIO</text>
<text x="258.2" y="162">KEY</text>
<text x="270.8" y="162.6">22</text>
<text x="270.8" y="166.1">23</text>
<text x="278" y="164">PA12</text>
<text x="278" y="167.5">PA13(SWDIO)</text>
<text x="309.5" y="164">NRST</text>
<text x="321.4" y="162.6">4</text>
<text x="225.4" y="171.4">CLK</text>
<text x="233" y="169.6">3</text>
<text x="233" y="173.1">4</text>
<text x="254.4" y="169.1">SWCLK</text>
<text x="270.8" y="169.6">24</text>
<text x="270.8" y="173.1">25</text>
<text x="278" y="171">PA14(SWCLK)</text>
<text x="224.2" y="174.9">GND</text>
<text x="278" y="174.6">PA15</text>
<text x="141" y="195.7">C2P</text>
<text x="150.3" y="194.3">1</text>
<text x="150.3" y="197.8">2</text>
<text x="140.5" y="199.2">C2N</text>
<text x="141" y="202.8">C1P</text>
<text x="150.3" y="201.4">3</text>
<text x="138.6" y="209.8">VBAT</text>
<text x="140.5" y="206.3">C1N</text>
<text x="150.3" y="204.9">4</text>
<text x="150.3" y="208.4">5</text>
<text x="140.6" y="213.4">VSS</text>
<text x="150.3" y="211.9">6</text>
<text x="150.3" y="215.5">7</text>
<text x="140" y="216.9">VDD</text>
<text x="140.1" y="220.4">CS#</text>
<text x="150.3" y="219">8</text>
<text x="193" y="218.5">OLED-CS</text>
<text x="138.1" y="223.9">RES#</text>
<text x="138.4" y="227.5">D/C#</text>
<text x="150.3" y="222.5">9</text>
<text x="150.3" y="226.1">10</text>
<text x="193" y="225.5">OLED-DC</text>
<text x="193" y="222">OLED-RST</text>
<text x="138.8" y="231">SCLK</text>
<text x="150.3" y="229.6">11</text>
<text x="150.3" y="233.1">12</text>
<text x="193" y="232.6">OLED-MOSI</text>
<text x="193" y="229.1">OLED-SCLK</text>
<text x="138.8" y="234.5">SDIN</text>
<text x="139.7" y="238.1">IREF</text>
<text x="150.3" y="236.6">13</text>
<text x="135.2" y="241.6">VCOMH</text>
<text x="140.5" y="245.1">VCC</text>
<text x="150.3" y="240.2">14</text>
<text x="150.3" y="243.7">15</text>
</g>
<g font-size="3.2" fill="#f00">
<text x="30.4" y="29.9">VCC</text>
<text x="38.8" y="28.5">1</text>
<text x="109.1" y="28.5">1</text>
<text x="112.9" y="29.9">VCC</text>
<text x="126.2" y="70.8">V+</text>
<text x="132.5" y="69.1">3</text>
<text x="281.6" y="215.5">1</text>
<text x="279.6" y="219">17</text>
<text x="286.8" y="216.9">VDD</text>
<text x="286.8" y="220.4">VDD</text>
<text x="281.6" y="226.1">5</text>
<text x="286.8" y="227.5">VDDA</text>
</g>
<g font-size="3.2">
<text x="33.2" y="33.4">D-</text>
<text x="38.8" y="32">2</text>
<text x="38.8" y="35.6">3</text>
<text x="109.1" y="35.6">3</text>
<text x="109.1" y="32">2</text>
<text x="112.9" y="33.4">D-</text>
<text x="29.8" y="40.5">GND</text>
<text x="32" y="37">D+</text>
<text x="38.8" y="39.1">4</text>
<text x="109.1" y="39.1">4</text>
<text x="112.9" y="40.5">GND</text>
<text x="112.9" y="37">D+</text>
<text x="123.7" y="74.4">GND</text>
<text x="132.5" y="72.6">2</text>
<text x="309" y="215.5">16</text>
<text x="299.4" y="216.9">VSS</text>
<text x="299.4" y="220.4">VSS</text>
<text x="309" y="219">32</text>
</g>
<g font-size="3.2" fill="#8d2323">
<text x="45.5" y="46.8" transform="rotate(-90 45.5 46.8)">2</text>
<text x="45.5" y="62.3" transform="rotate(-90 45.5 62.3)">1</text>
</g>
</svg>
